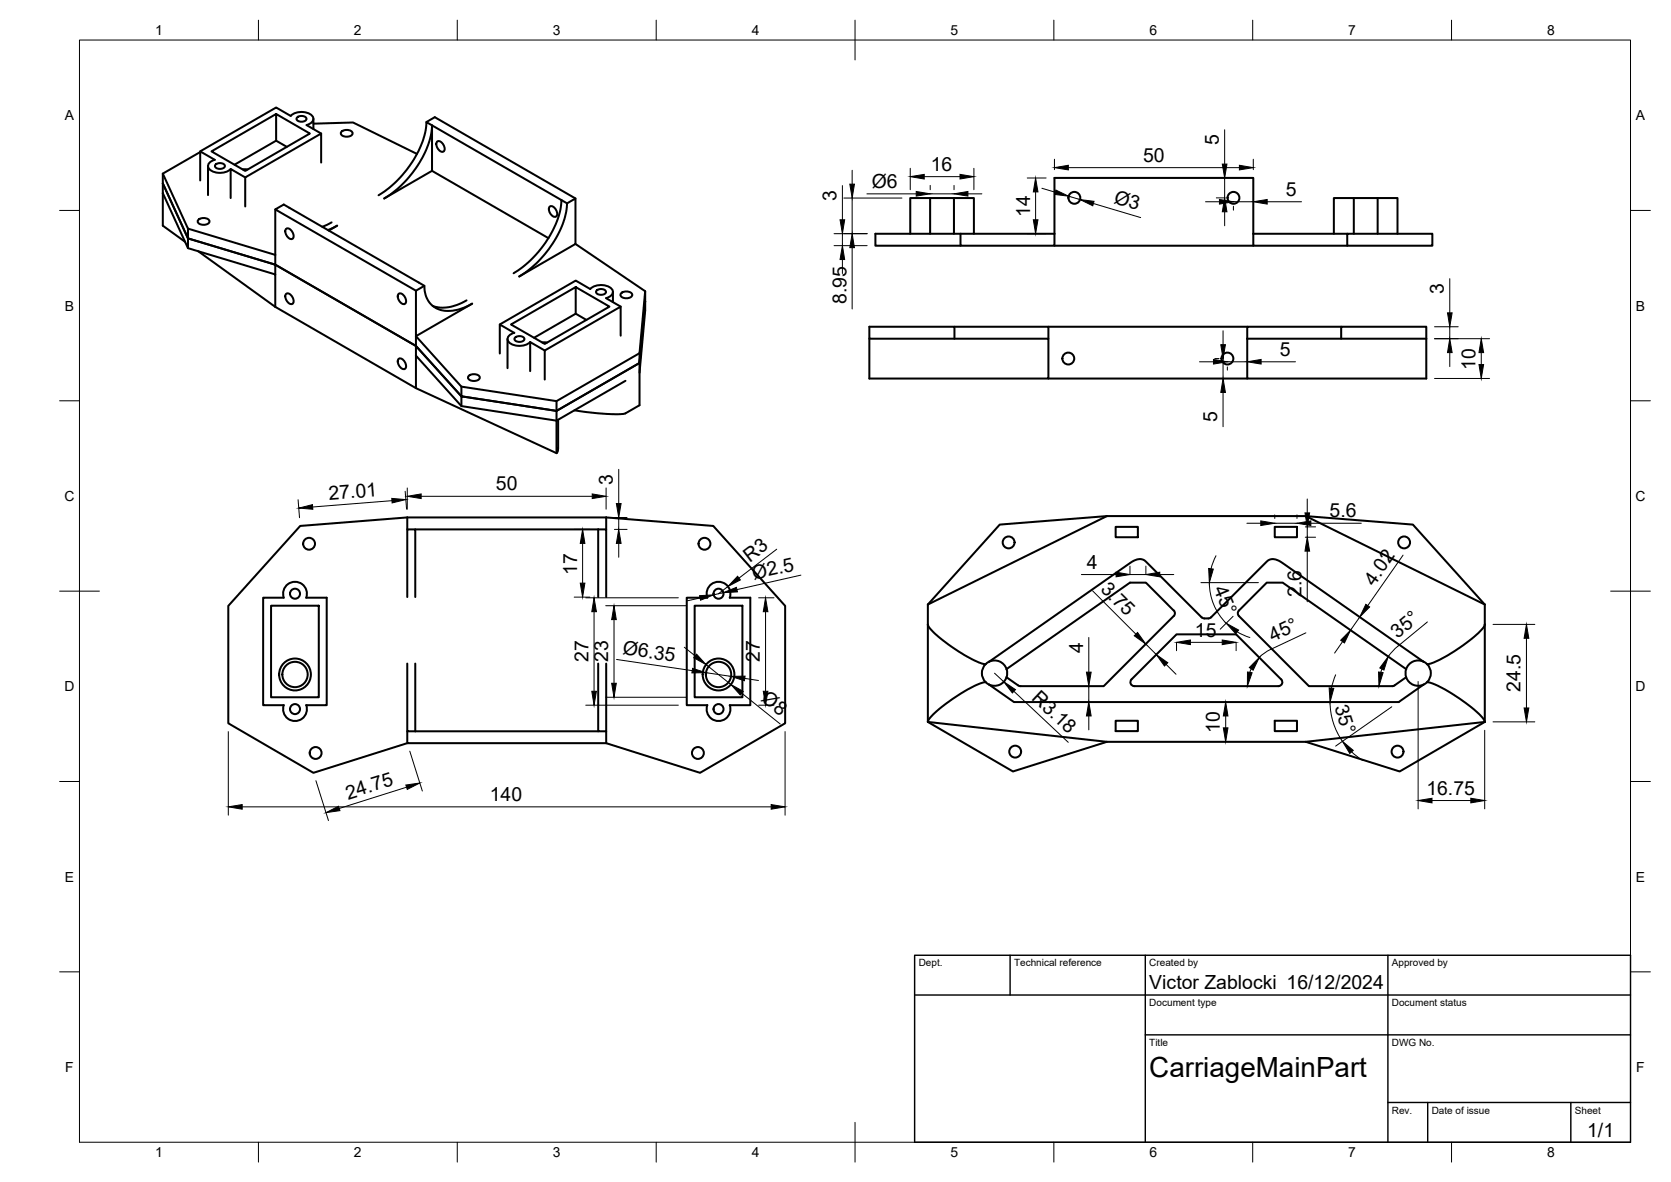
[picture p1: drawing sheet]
<svg xmlns="http://www.w3.org/2000/svg" width="420mm" height="297mm" viewBox="0 0 420 297" stroke-linecap="round" stroke-linejoin="round" font-family="sans-serif">
<!-- layer: Visible -->
<g fill="none" stroke="#000" stroke-width=".51">
<path d="M50.3 38.2l-9.4 5.4 6.4 13.9 21.9 6.6M69.4 28.6l8.5 5-16.2 9.4-8.5-5 16.2-9.4v6.8M72.1 36.9l-2.7-1.5-10.4 6M74.6 29.6a1.54 1.54 0 0 1 2.5 .3 1.45 1.45 0 0 1-2.6 0zM77.1 31.4l3.7 2.2M77.1 31.4a1.61 1.61 0 0 0 1.5-2.2 4.1 4.1 0 0 0-5.5-.1l-3.7-2.1-19.1 11M78.8 31.1l10-.3 16 7.9M78.8 29.9v2.5M85.8 33.1a1.95 1.95 0 0 1 2.8 .3 1.29 1.29 0 0 1-1.7 1 .9 .9 0 0 1-.9-.3 .9 .9 0 0 1-.2-1zM107.2 30.7l2.1-1.3 35.4 20.5M109.9 35.6a1.29 1.29 0 0 1 1.7 1 .9 .9 0 0 1 .3 .9 .9 .9 0 0 1-.8 .7 1.95 1.95 0 0 1-1.2-2.6zM40.9 48.5l6.4 13.9 21.9 6.6v8.1"/>
<path d="M40.9 43.6v2.5l6.4 13.8 21.9 6.6v2.5M47.3 57.5v2.4l21.9 6.6v-2.4M49.9 55.3a1.95 1.95 0 0 1 2.8 .2 1.29 1.29 0 0 1-1.7 1 .9 .9 0 0 1-1-.3 .9 .9 0 0 1-.1-.9zM52.3 41.7v7.3M54.1 41.4a1.54 1.54 0 0 1 2.5 .3 1.45 1.45 0 0 1-2.6 0zM58 42.5a4.1 4.1 0 0 1-5.5-.2 1.36 1.36 0 0 1 1-1.9l.5-.2-3.7-2.2v7.3M61 42.5l1.3 .1M61.7 44.6l-3.7-2.1v7.3M69.2 52.6v11.5M71.9 57.5a1.29 1.29 0 0 1 1.7 1 .9 .9 0 0 1 .3 1 .9 .9 0 0 1-.8 .6 1.95 1.95 0 0 1-1.2-2.6zM80.8 40.9v-7.3l-19.1 11v7.3M82.4 57.8l2.4-1.1-2.1 1.2"/>
<path d="M83.4 55.9l-2.4 1.1M95.2 49.1a26.5 26.5 0 0 0 11.9-16.9l.1-1.5 1.4 .8a22.7 22.7 0 0 1-6.3 13.6l-2.5 2.5-3.2 2.3 12-7v-11.4l32.6 18.8M108.6 42.9l29.3 16.9M138.2 51.9a1.29 1.29 0 0 1 1.7 1 .9 .9 0 0 1 .3 1 .9 .9 0 0 1-.8 .6 1.95 1.95 0 0 1-1.2-2.6zM141.2 50.3a22.9 22.9 0 0 1-6.3 13.6l-3.1 2.9-2.7 1.9M141.2 50.3l1.4 .8a23.8 23.8 0 0 1-8.3 15.6l-1.6 1.4-2.1 1.4 14.1-8.2v-11.4l-2.1 1.2M228.9 58.7v-8.9h16v8.9M233.9 49.8v8.9M239.9 49.8v8.9M241.5 58.7v3.1h23.6v-3.1M265.1 58.7v-14h50v14M265.1 58.7h-45v3.1h21.4"/>
<path d="M315.1 58.7h45.1v3.1h-21.4v-3.1M315.1 58.7v3.1h23.7M335.4 58.7v-8.9h16v8.9M340.4 49.8v8.9M346.4 49.8v8.9M46.5 60.8l-5.6-4.1v-10.6l6.4 13.8v2.5M49.8 63.1l19.4 14M69.2 77.1l35.4 20.4M69.2 66.5l35.4 20.4M71.9 73.9a1.29 1.29 0 0 1 1.7 .9 .9 .9 0 0 1 .3 1 .9 .9 0 0 1-.8 .6 1.95 1.95 0 0 1-1.2-2.5zM100.2 73.9a1.29 1.29 0 0 1 1.7 .9 .9 .9 0 0 1 .3 1 .9 .9 0 0 1-.8 .6 1.95 1.95 0 0 1-1.2-2.5zM106.7 71.8l-2.1 1.3v11.4l14.1-8.2a9.5 9.5 0 0 1-9.2 1 6.1 6.1 0 0 1-2.8-5.5l-35.3-20.4-2.2 1.2 35.4 20.5"/>
<path d="M117.3 75.5a10 10 0 0 1-8.5 1.4M144.7 61.3l17.5 11.9-1.4 15.6-20.9 12-23.9-3.6-11.4-12.7v2.4l11.4 12.7-11.4-12.7v2.5M144.8 72.1l8.4 5-16.2 9.3-8.5-4.9 16.3-9.4v6.7M150 73.1a1.54 1.54 0 0 1 2.4 .3 1.45 1.45 0 0 1-2.5 0zM152.4 74.9l3.7 2.2M152.4 74.9a1.61 1.61 0 0 0 1.5-2.2 4.1 4.1 0 0 0-5.5-.1l-3.6-2.1-19.1 11M154.1 73.4v2.5M156.2 73.7a1.95 1.95 0 0 1 2.8 .3 1.29 1.29 0 0 1-1.7 .9 .9 .9 0 0 1-1-.2 .9 .9 0 0 1-.1-1zM162.2 73.2v2.4l-1.4 15.6v-2.4M265.1 61.8h50M100.2 90.2a1.29 1.29 0 0 1 1.7 1 .9 .9 0 0 1 .3 .9 .9 .9 0 0 1-.8 .7 1.95 1.95 0 0 1-1.2-2.6zM104.6 89.4v8.1l35.3 16.4"/>
<path d="M104.6 89.4l11.4 12.7 23.9 3.6M116 97.2v2.4l23.9 3.7 20.9-12.1-20.9 12.1v-2.5M117.8 94.5a1.95 1.95 0 0 1 2.8 .3 1.29 1.29 0 0 1-1.7 .9 .9 .9 0 0 1-.9-.2 .9 .9 0 0 1-.2-1zM127.6 85.2v7.3M129.3 83.7l-3.6-2.2v7.3M129.3 83.6a1.61 1.61 0 0 0-1.5 2.2 4.1 4.1 0 0 0 5.5 .1M129.4 84.9a1.54 1.54 0 0 1 2.5 .3 1.45 1.45 0 0 1-2.6 0zM136.3 86l1.3 .1M137 88.1l-3.7-2.1v7.3M147.4 80.4l-2.6-1.6-10.5 6.1M156.1 84.4v-7.3l-19.1 11v7.3M157.3 95.7l-17.4 10"/>
<path d="M160.8 93.7v-2.5l1.4-15.6v2.5l-1.4 15.6v8.1l-3.5 2.1-.9 .1a56.6 56.6 0 0 1-12-.9M218.6 85.1v10h45v-10h-45v-3h21.4v3M240 82.1h23.6v3M263.6 95.1h50M263.6 82.1h50M313.6 85.1v10h45v-10M313.6 85.1h45M337.2 85.1v-3h21.4v3M337.2 82.1h-23.6v3M116 102.1v-2.5l23.9 3.7v2.4M140.3 105.5v7.1v.7l-.4 .6v-8.2M102.4 130l-26.9 2.2-18.1 20.1v29.5l21.4 12.4 23.6-7.4"/>
<path d="M102.4 130h50M102.4 130v3M104.4 133h46M150.4 133v17M150.4 133h2v17M152.4 130l26.9 2.2 18.1 20.1v29.5l-21.4 12.4-23.6-7.4M152.4 130v3M278.3 129.7l-26.9 2.1-18.1 20.1M278.3 129.7l-45 22.2M278.3 129.7h50M280.5 132.4h5.6v2.6h-5.6zM320.5 132.4h5.6v2.6h-5.6z"/>
<path d="M328.3 129.7l27 2.1 18 20.1M328.3 129.7l45 22.2M68.2 152.2h12v23h-12zM71.3 150.2h-5.1v27h5.2a2.99 2.99 0 0 0 2.8 4 2.99 2.99 0 0 0 2.8-4h5.1v-27h-5.1M71.4 150.2a3 3 0 0 1 2.8-4 3 3 0 0 1 2.8 4M102.4 150v-17h2v17M174.7 152.2h12v23h-12zM177.8 150.2h-5.1v27h5.1a2.99 2.99 0 0 0 2.9 4 2.99 2.99 0 0 0 2.8-4h5.2v-27h-5.2M177.8 150.2a3 3 0 0 1 2.9-4 3 3 0 0 1 2.8 4M233.3 156.9a5.4 5.4 0 0 0 2.2 2.7 37.8 37.8 0 0 0 11.7 7.2l.6 .1M233.3 151.9v29.5M295.1 153.4l-7-7h-4l-31 21.8"/>
<path d="M295.1 153.4a1.01 1.01 0 0 1 0 1.4l-17.6 17.6h-20.9l-.6-.2M311.5 153.4a1.01 1.01 0 0 0 0 1.4l17.6 17.6h21l.5-.2 3-2M311.5 153.4l7-7h4l31.1 21.8M373.3 156.9a5.4 5.4 0 0 1-2.2 2.7 37.8 37.8 0 0 1-11.6 7.2l-.7 .1M373.3 151.9v29.5M102.4 166.8v17h2M104.4 166.8v17M150.4 166.8v17h2v-17M247.8 171.4l-.6 .1a40 40 0 0 0-12.6 8.1l-.9 .9-.4 .9M247.8 171.4l.9 .6M248.7 172l6.3 4.4h96.7l6.2-4.4M248.7 166.3l35.4-24.8a2.93 2.93 0 0 1 4-.4l14 14a1.96 1.96 0 0 0 2 .3l.4-.3 14-14a2.93 2.93 0 0 1 4 .4l35.4 24.8"/>
<path d="M248.7 166.3a3.2 3.2 0 0 0-.9 5.1M248.7 166.3a3.2 3.2 0 0 1 4.4 1.8M253.1 170.2l2.9 2M253.1 168.1l.2 1.3-.2 .8M253.1 170.2a3.2 3.2 0 0 1-4.4 1.8M322.1 170.7l-11.3-11.3h-15l-11.3 11.3a1.01 1.01 0 0 0-.2 1.1 1.01 1.01 0 0 0 .9 .6M322.1 170.7a1.01 1.01 0 0 1 .3 1.1 1.01 1.01 0 0 1-1 .6h-36.2M353.6 170.2a3.2 3.2 0 0 0 4.3 1.8M353.6 168.1l-.2 .9 .2 1.2M357.9 166.3a3.2 3.2 0 0 0-4.3 1.8M357.9 166.3a3.2 3.2 0 0 1 .9 5.1M358.8 171.4l.7 .1a40 40 0 0 1 12.5 8.1l.9 .9 .4 .9"/>
<path d="M358.8 171.4l-.9 .6M102.4 183.8v3h50M104.4 183.8h46M152.4 183.8v3M233.3 181.4l21.4 12.5 23.6-7.5M233.3 181.4l45 5M278.3 186.4h50M280.5 181.1h5.6v2.6h-5.6zM320.5 181.1h5.6v2.6h-5.6zM373.3 181.4l-21.4 12.5-23.6-7.5M373.3 181.4l-45 5"/>
<circle cx="270.1" cy="49.7" r="1.49"/>
<circle cx="310.1" cy="49.7" r="1.49"/>
<circle cx="268.6" cy="90.1" r="1.49"/>
<circle cx="308.6" cy="90.1" r="1.49"/>
<circle cx="77.7" cy="136.6" r="1.49"/>
<circle cx="177.1" cy="136.6" r="1.49"/>
<circle cx="253.6" cy="136.3" r="1.49"/>
<circle cx="353" cy="136.3" r="1.49"/>
<circle cx="74.2" cy="149.2" r="1.26"/>
<circle cx="180.7" cy="149.2" r="1.26"/>
<circle cx="74.2" cy="178.2" r="1.26"/>
<circle cx="74.2" cy="169.5" r="3.2"/>
<circle cx="74.2" cy="169.5" r="4"/>
<circle cx="180.7" cy="178.2" r="1.26"/>
<circle cx="180.7" cy="169.5" r="3.2"/>
<circle cx="180.7" cy="169.5" r="4"/>
<circle cx="79.4" cy="189.2" r="1.49"/>
<circle cx="175.5" cy="189.2" r="1.49"/>
<circle cx="255.3" cy="188.9" r="1.49"/>
<circle cx="351.4" cy="188.9" r="1.49"/>
</g>
<!-- layer: BORDER -->
<g fill="none" stroke="#000" stroke-width=".25">
<path d="M20 10.1h390v276.9h-390zM65 5.1v5M115 5.1v5M165 5.1v5M215 5.1v10M265 5.1v5M315 5.1v5M365 5.1v5M15 52.9h5M410 52.9h5M15 100.7h5M410 100.7h5"/>
<path d="M15 148.6h10M405 148.6h10M15 196.4h5M410 196.4h5M15 244.2h5M410 244.2h5M65 287v5M115 287v5M165 287v5M215 282.1v9.9M265 287v5M315 287v5"/>
<path d="M365 287v5"/>
</g>
<!-- layer: TITLEBLOCK -->
<path d="M230 240.1h180v46.9h-180zM230 250h180M254 240.1v9.9M288 240.1v46.9M349 240.1v46.9M288 260.1h122M349 277.1h61M359 277.1v9.9M395 277.1v9.9" fill="none" stroke="#000" stroke-width=".36"/>
<!-- layer: FD_Dimensions -->
<g fill="none" stroke="#000" stroke-width=".25">
<path d="M307.9 32.6v8.6M209.7 58.7h8.3M211.8 46.6v8.6M211.8 58.7v3M212.2 49.8h14.6M214.3 42.8v3.5M214.3 49.8v8.9M218 48.7h12.4M228.9 42.3v5.4M232.4 44.4h9M233.9 46.6v1.1M233.9 48.7h6"/>
<path d="M239.9 46.6v1.1M243.4 48.7h3.5M244.9 42.3v5.4M258.3 58.7h4.7M258.3 44.7h4.7M260.4 48.2v7M262 47.3l3.3 1M265.1 40v2.6M268.6 42.1h43M268.7 49.3l2.9 .9M274.9 51.1l11.9 3.6M303.1 50.7h3.5"/>
<path d="M305.8 49.7h2.2M307.9 44.7v5M307.9 53.2v3.5M310.1 51.8v1M310.1 50.7h5M315.1 40v2.6M318.6 50.7h8.7M209.7 61.7h8.3M211.8 65.2v3.5M214.3 62.2v15.4M364.5 70v8.6M301.6 90.9h3.5"/>
<path d="M305.4 90.1h1.1M307.5 83.1v3.5M307.5 90.1v5M307.5 98.6v8.6M308.6 92.2v.8M308.6 90.9h5M317.1 90.9h8.6M360.7 85.1h13.8M360.7 82.1h5.9M360.7 95.1h13.8M364.5 82.1v3M364.5 88.6v3.5"/>
<path d="M372.4 88.6v3M155.6 117.9v8.6M75 125.6l.3 4.5M98.6 125.8l-20 1.6M101.9 123.5l.3 4.5M102.4 122.6v5.4M105.9 124.7h43M144.4 133h3.9M146.5 136.6v9.9M152.4 122.6v5.4M154.5 133h3.2M154.5 130.1h3.2"/>
<path d="M155.6 130.1v2.9M155.6 136.6v3.4M195.3 138l-9.5 7.3M305.8 139.7l-1.3 3.2M313.5 131.5h3.5M320.5 129.4v.9M320.5 131.5h5.6M326.1 129.4v.9M328.2 132.4h2.6M328.2 135h2.6M328.7 125.4v3.5M328.7 132.4v2.6"/>
<path d="M328.7 138.5v12.7M329.6 131.5h12.7M352.8 139.5l-8.9 12.7M144.4 150.1h3.9M147.3 150.2h23.3M149.4 153.7v20M152.3 152.2h20.3M154.4 155.7v16M176 150.3l-3.4 .7M181.9 148.9l-2.5 .6M183 147.4l-2.3 1.8M190.8 150.2h3.8"/>
<path d="M192.5 153.7v20M201.4 144.5l-16.1 3.7M271.9 144.4h8.7M274.7 148.5l10.9 10.9M284.1 142.3v2M284.1 144.4h4M288.1 142.3v2M291.6 144.4h3.5M302 146.4h14.4M304.1 146.4a14.4 14.4 0 0 0 4.2 10.2M310 154.9l-3.2 3.2M311.1 158.8l3.2 1.4"/>
<path d="M328.4 159l-9.4 4.5-2.4 1.7M341.9 155.1l-2.3 3.3M358.9 156.3l-7.9 6.5-1.9 2.2M375.4 156.9h10.5M147.3 177.2h23.3M152.3 175.2h20.3M155 165.7l19.1 2.8M172.1 162.7l2.7 2.1M177.5 169l6.3 1M177.5 167l6.3 5M186.5 174.2l9.7 7.8M187.3 170.5l3.4 .5"/>
<path d="M190.8 177.2h3.8M250.1 169.2l2.3 2.1M254.9 173.7l13.7 12.8M273.8 160.2v8.7M273.8 172.4v4M273.8 179.9v3.5M288.1 161.8l2.6 2.7M293.2 167l2.5 2.4M295.8 161.5v2M299.3 161.4h8M308.2 179.9v3M310.8 161.5v2"/>
<path d="M314.6 168.1l-.3 .9M334.4 176.4a17.2 17.2 0 0 0 3.2 9.9M335.8 169.6l-1 3.3M337.6 161.2l-2 2.9M347.5 168.1l-.3 .8M349.9 177.6l-14.1 9.9M356.6 171.3v32M383.8 160.4v17.5M57.4 183.9v21M79.4 196.2l3.2 10M102.2 197.8l-16.9 5.4M103 188.8l3.2 10"/>
<path d="M197.4 183.9v21M339.8 188.9l2.8 2.2M373.3 183.5v19.8M375.4 181.4h10.5M60.9 202.8h133M360.1 201.2h9.7"/>
</g>
<g fill="#000" stroke="#000" stroke-width=".25">
<path d="M211.2 55.2h1.2l-.6 3.5zM213.7 46.3h1.1l-.5 3.5zM230.4 48.1l3.5 .6-3.5 .6zM228.9 44.4l3.5-.6v1.2zM241.4 43.8l3.5 .6-3.5 .6zM239.9 48.7l3.5-.6v1.2zM259.8 55.2h1.2l-.6 3.5zM260.4 44.7l.6 3.5h-1.2zM265.5 47.8l3.2 1.5-3.5-.4zM265.1 42.1l3.5-.6v1.2zM271.6 50.2l3.5 .4-.3 1.1zM306.6 50.1l3.5 .6-3.5 .6z"/>
<path d="M307.9 49.7l.6 3.5h-1.2zM307.3 41.2h1.2l-.6 3.5zM311.6 41.5l3.5 .6-3.5 .6zM315.1 50.7l3.5-.6v1.2zM211.8 61.7l.6 3.5h-1.2zM214.3 58.7l.5 3.5h-1.1zM364 78.6h1.1l-.6 3.5zM305.1 90.3l3.5 .6-3.5 .6zM307 86.6h1.1l-.6 3.5zM307.5 95.1l.6 3.5h-1.1zM313.6 90.9l3.5-.6v1.2zM364.5 85.1l.6 3.5h-1.1z"/>
<path d="M371.9 91.6h1.1l-.6 3.5zM372.4 85.1l.6 3.5h-1.1zM75.1 127.7l3.5-.9 .1 1.2zM98.5 125.3l3.5 .2-3.4 .9zM102.4 124.7l3.5-.6v1.2zM146.5 133l.6 3.6h-1.2zM148.9 124.1l3.5 .6-3.5 .6zM155.6 133l.6 3.6h-1.2zM155 126.5h1.2l-.6 3.6zM317 130.9l3.5 .6-3.5 .6zM328.1 128.9h1.2l-.6 3.5zM328.7 135l.6 3.5h-1.2z"/>
<path d="M326.1 131.5l3.5-.6v1.2zM145.9 146.5h1.2l-.6 3.6zM149.4 150.2l.6 3.5h-1.2zM154.4 152.2l.6 3.5h-1.2zM175.9 149.7l3.5-.2-3.3 1.3zM181.9 148.9l3.3-1.3 .2 1.1zM185.5 144.8l.7 .9-3.2 1.7zM192.5 150.2l.6 3.5h-1.2zM280.6 143.8l3.5 .6-3.5 .6zM285.2 159.8l.8-.9 2.1 2.9zM288.1 144.4l3.5-.6v1.2zM303.9 142.9l1.2 .1-1 3.4z"/>
<path d="M308.3 156.6l3.1 1.7-.7 .9zM343.4 151.9l1 .6-2.5 2.6zM148.8 173.7h1.2l-.6 3.5zM153.8 171.7h1.2l-.6 3.5zM174.1 168l3.4 1-3.5 .1zM175.2 164.4l2.3 2.6-3.1-1.7zM183.8 172l3.1 1.7-.8 1zM183.8 170l3.5-.1-.1 1.2zM191.9 173.7h1.2l-.6 3.5zM252.4 171.3l2.9 2-.7 .8zM273.8 176.4l.6 3.5h-1.2zM273.2 168.9h1.2l-.6 3.5z"/>
<path d="M290.7 164.5l2.9 2-.8 .9zM295.8 161.4l3.5-.6v1.2zM307.3 160.8l3.5 .6-3.5 .6zM308.2 176.4l.6 3.5h-1.2zM316.6 165.2l-1.5 3.2-1-.6zM313.7 168.9l1.1 .2-1.2 3.3zM334.2 172.9l1.2 .1-1 3.4zM339.6 158.4l-1.5 3.2-1-.7zM349.1 165l-1.1 3.4-1.1-.5zM346.6 168.9l1.2 .1-1.1 3.4zM383.8 156.9l.6 3.5h-1.2zM383.2 177.9h1.2l-.6 3.5z"/>
<path d="M102 197.3l3.6-.5-3.2 1.6zM307.6 182.9h1.2l-.6 3.5zM337.5 186.3l2.8 2.3-.9 .7zM57.4 202.8l3.5-.6v1.2zM82 204.2l3.1-1.6 .4 1.1zM193.9 202.2l3.5 .6-3.5 .6zM356.6 201.2l3.5-.6v1.2zM369.8 200.6l3.5 .6-3.5 .6z"/>
</g>
<text font-size="7" x="289" y="270.6">CarriageMainPart</text>
<g font-size="4.9">
<text x="287.4" y="40.7">50</text>
<text x="306.5" y="36.5" transform="rotate(-90 306.5 36.5)">5</text>
<text x="219.2" y="47.2">Ø6</text>
<text x="234" y="42.9">16</text>
<text x="210.4" y="50.5" transform="rotate(-90 210.4 50.5)">3</text>
<text x="279.9" y="51" transform="rotate(17 279.9 51)">Ø3</text>
<text x="323.3" y="49.2">5</text>
<text x="259" y="54.6" transform="rotate(-90 259 54.6)">14</text>
<text x="212.8" y="76.4" transform="rotate(-90 212.8 76.4)">8.95</text>
<text x="363.1" y="73.9" transform="rotate(-90 363.1 73.9)">3</text>
<text x="321.8" y="89.5">5</text>
<text x="371" y="93" transform="rotate(-90 371 93)">10</text>
<text x="306.1" y="106.1" transform="rotate(-90 306.1 106.1)">5</text>
<text x="82.7" y="125.6" transform="rotate(-5 82.7 125.6)">27.01</text>
<text x="124.7" y="123.3">50</text>
<text x="154.1" y="121.9" transform="rotate(-90 154.1 121.9)">3</text>
<text x="334.3" y="130">5.6</text>
<text x="188.5" y="141.4" transform="rotate(-37 188.5 141.4)">R3</text>
<text x="273.2" y="143">4</text>
<text x="145.1" y="144.4" transform="rotate(-90 145.1 144.4)">17</text>
<text x="189.5" y="145.6" transform="rotate(-13 189.5 145.6)">Ø2.5</text>
<text x="276.6" y="148.3" transform="rotate(45 276.6 148.3)">3.75</text>
<text x="305.2" y="148.1" transform="rotate(67 305.2 148.1)">45°</text>
<text x="327.2" y="150" transform="rotate(-90 327.2 150)">2.6</text>
<text x="345.5" y="147.4" transform="rotate(-55 345.5 147.4)">4.02</text>
<text x="300.4" y="160">15</text>
<text x="320.1" y="161.3" transform="rotate(-25 320.1 161.3)">45°</text>
<text x="351.4" y="160.6" transform="rotate(-39 351.4 160.6)">35°</text>
<text x="148" y="166.4" transform="rotate(-90 148 166.4)">27</text>
<text x="152.9" y="166.4" transform="rotate(-90 152.9 166.4)">23</text>
<text x="156.4" y="164.4" transform="rotate(9 156.4 164.4)">Ø6.35</text>
<text x="191.1" y="166.4" transform="rotate(-90 191.1 166.4)">27</text>
<text x="272.4" y="164.1" transform="rotate(-90 272.4 164.1)">4</text>
<text x="382.4" y="173.9" transform="rotate(-90 382.4 173.9)">24.5</text>
<text x="191.2" y="175.9" transform="rotate(39 191.2 175.9)">Ø8</text>
<text x="259.2" y="175.8" transform="rotate(43 259.2 175.8)">R3.18</text>
<text x="335.5" y="177.7" transform="rotate(72 335.5 177.7)">35°</text>
<text x="306.7" y="184.3" transform="rotate(-90 306.7 184.3)">10</text>
<text x="87.5" y="200.9" transform="rotate(-18 87.5 200.9)">24.75</text>
<text x="123.2" y="201.3">140</text>
<text x="358.6" y="199.7">16.75</text>
<text x="289" y="248.5">Victor Zablocki 16/12/2024</text>
<text x="399.1" y="285.7">1/1</text>
</g>
<g font-size="3.5">
<text x="39" y="8.8">1</text>
<text x="89" y="8.8">2</text>
<text x="139" y="8.8">3</text>
<text x="189" y="8.8">4</text>
<text x="239" y="8.8">5</text>
<text x="289" y="8.8">6</text>
<text x="339" y="8.8">7</text>
<text x="389" y="8.8">8</text>
<text x="16.3" y="30.2">A</text>
<text x="411.3" y="30.2">A</text>
<text x="16.3" y="78">B</text>
<text x="411.3" y="78">B</text>
<text x="16.2" y="125.9">C</text>
<text x="411.2" y="125.9">C</text>
<text x="16.2" y="173.7">D</text>
<text x="411.2" y="173.7">D</text>
<text x="16.3" y="221.6">E</text>
<text x="411.3" y="221.6">E</text>
<text x="16.4" y="269.4">F</text>
<text x="411.4" y="269.4">F</text>
<text x="39" y="290.8">1</text>
<text x="89" y="290.8">2</text>
<text x="139" y="290.8">3</text>
<text x="189" y="290.8">4</text>
<text x="239" y="290.8">5</text>
<text x="289" y="290.8">6</text>
<text x="339" y="290.8">7</text>
<text x="389" y="290.8">8</text>
</g>
<g font-size="2.5">
<text x="231" y="242.9">Dept.</text>
<text x="255" y="242.9">Technical reference</text>
<text x="289" y="242.9">Created by</text>
<text x="350" y="242.9">Approved by</text>
<text x="289" y="252.8">Document type</text>
<text x="350" y="252.8">Document status</text>
<text x="289" y="262.9">Title</text>
<text x="350" y="262.9">DWG No.</text>
<text x="350" y="279.9">Rev.</text>
<text x="360" y="279.9">Date of issue</text>
<text x="396" y="279.9">Sheet</text>
</g>
</svg>
